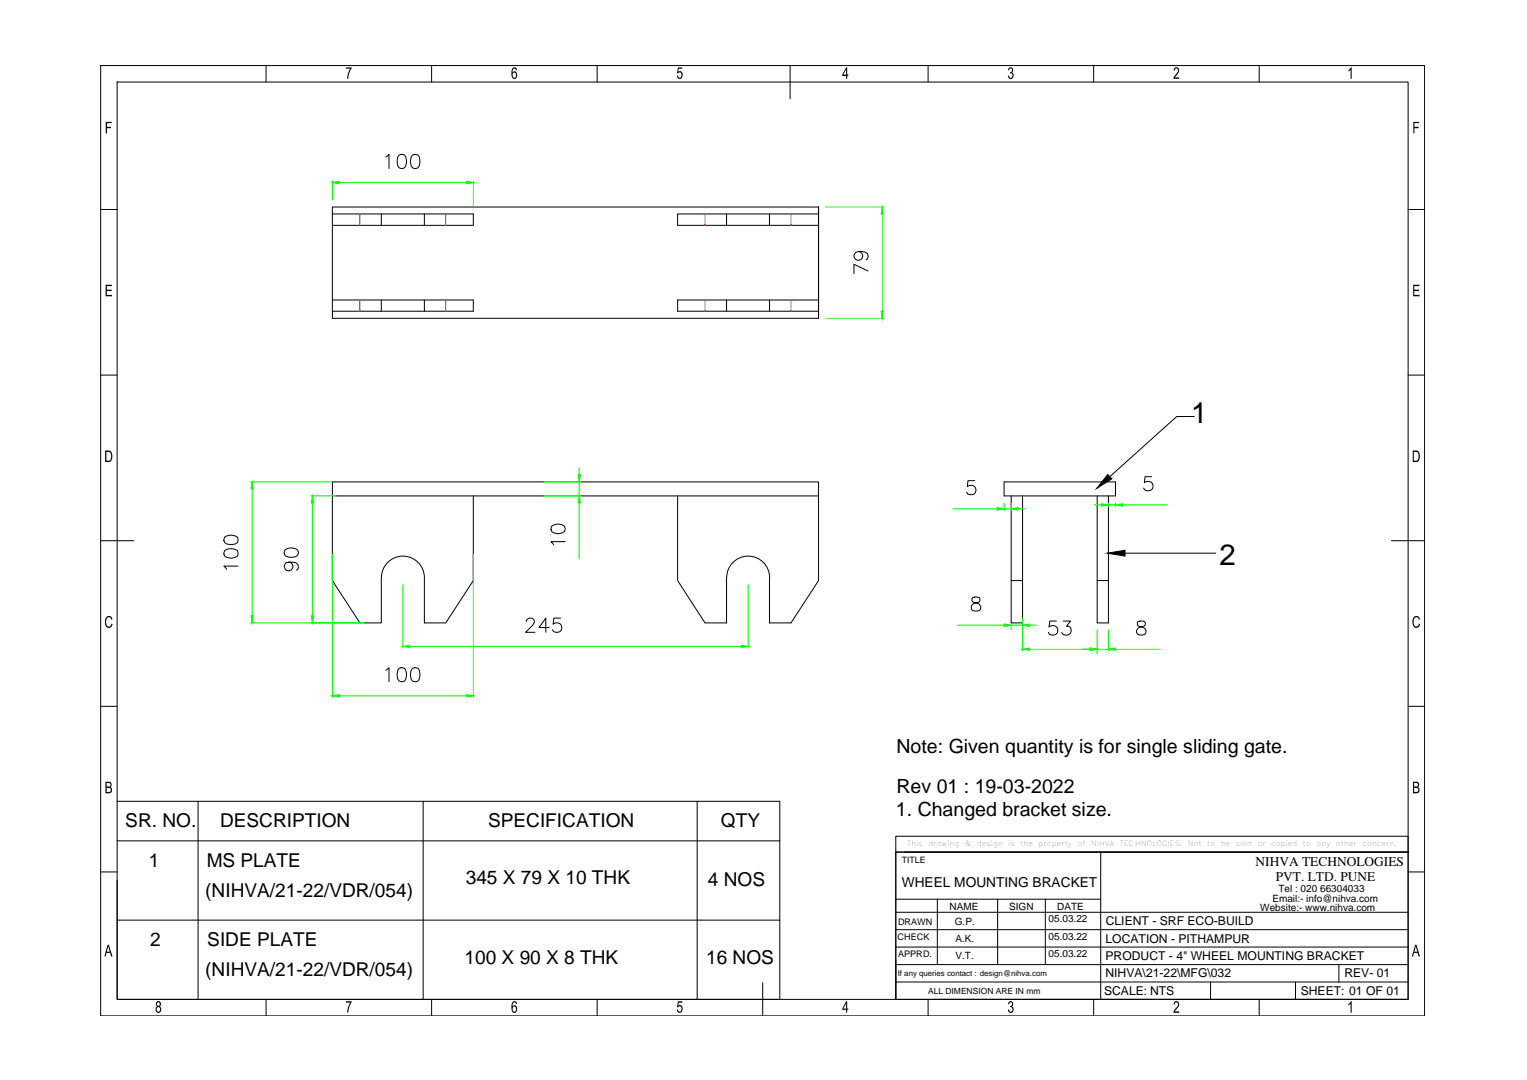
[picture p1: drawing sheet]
<svg xmlns="http://www.w3.org/2000/svg" width="420mm" height="297mm" viewBox="0 0 420 297" stroke-linecap="round" stroke-linejoin="round" font-family="sans-serif">
<!-- layer: 0 -->
<g fill="none" stroke="#000" stroke-width=".28">
<path d="M27.7 18h364.3v261.4h-364.3zM73.2 18v4.6M118.8 18v4.6M164.3 18v4.6M217.4 18v9.1M255.4 18v4.6M300.9 18v4.6M346.5 18v4.6M32.2 22.6h355.2v252.3h-355.2zM27.7 57.6h4.5M91.5 56.9h133.7v30.6h-133.7zM91.5 58.8h38.7v3.2h-38.7"/>
<path d="M104.9 58.8v3.2M106.1 43.2l.9-.7v3.9M109.8 42.6a1.25 1.25 0 0 1 1.8 .6 3.1 3.1 0 0 1-.3 2.9 1.23 1.23 0 0 1-1.9-.5 3.3 3.3 0 0 1 .4-3zM113.5 42.6a1.31 1.31 0 0 1 1.9 .6 3.3 3.3 0 0 1-.4 2.9 1.23 1.23 0 0 1-1.9-.5 3.3 3.3 0 0 1 .4-3zM116.8 58.8v3.2M199.9 58.8v3.2M211.7 58.8v3.2M225.2 58.8h-38.7v3.2h38.7M387.4 57.6h4.6M236.3 69.2a1.21 1.21 0 0 1 1 1.6 1.21 1.21 0 0 1-1.8 .5 1.21 1.21 0 0 1 0-1.9 3.3 3.3 0 0 1 3.2 .4 1.17 1.17 0 0 1-.4 1.6M238.9 74.5l-3.9-1.8v2.6M91.5 82.5h38.7v3.1h-38.7"/>
<path d="M104.9 82.5v3.1M116.8 82.5v3.1M199.9 82.5v3.1M211.7 82.5v3.1M225.2 82.5h-38.7v3.1h38.7M27.7 103.2h4.5M328.6 114.6h-4.8l-18.4 16.5M387.4 103.2h4.6M91.5 136.4h133.7M130.2 136.4v23.3l-7.5 11.6h-5.9v-12.4M186.5 136.4v23.3l7.5 11.6h5.9v-12.4M225.2 136.4v-3.9h-133.7v27.2l7.5 11.6h5.9v-12.4"/>
<path d="M225.2 136.4v23.3l-7.6 11.6h-5.9v-12.4M268.2 132.2h-1.9l-.1 1.7a1.36 1.36 0 0 1 2 0 1.36 1.36 0 0 1-.3 2 1.36 1.36 0 0 1-1.9-.6M276.3 132.5h30.6v3.9h-30.6zM278.2 136.4v34.9h3.2v-34.9M301.9 136.4v34.9h3.1v-34.9M316.9 131.1h-1.8l-.2 1.7a1.36 1.36 0 0 1 2 0 1.36 1.36 0 0 1-.2 2 1.36 1.36 0 0 1-2-.6M27.7 148.7h9.1M61.8 151.5a3 3 0 0 1 3.5 0 1.23 1.23 0 0 1-.6 1.8 3.1 3.1 0 0 1-2.9-.3l-.2-.6zM61.8 147.7a3 3 0 0 1 3.5 0 1.28 1.28 0 0 1-.6 1.9 3.2 3.2 0 0 1-2.9-.4l-.2-.5zM65.5 155.7h-3.9l.8 .9M78.4 151.3a2.95 2.95 0 0 1 3.5 0 1.23 1.23 0 0 1-.6 1.8 3.2 3.2 0 0 1-2.9-.4l-.2-.5zM79.5 154.6a1.21 1.21 0 0 1 1 1.7 1.21 1.21 0 0 1-1.9 .4 1.21 1.21 0 0 1 .2-1.9 3.6 3.6 0 0 1 3.1 .4 1.1 1.1 0 0 1-.4 1.6"/>
<path d="M116.8 158.9a5.9 5.9 0 0 0-5.9-5.9 5.9 5.9 0 0 0-5.9 5.9M151.8 144.7a2.85 2.85 0 0 1 3.5 0 1.2 1.2 0 0 1-.6 1.9 2.99 2.99 0 0 1-2.9-.4l-.2-.6zM155.5 149h-3.9l.8 .9M211.8 158.9a5.9 5.9 0 0 0-5.9-5.9 5.9 5.9 0 0 0-5.9 5.9M278.2 159.7h3.2M301.9 159.7h3.1M309.6 152.1h24.9M382.9 148.7h9.1M144.8 170.9l.4-.7 1.1-.2a.96 .96 0 0 1 .5 1.5l-2.2 2.4h2.6M151.1 172.6h-2.8l1.9-2.6v3.9M154.2 170h-1.8l-.2 1.7a1.36 1.36 0 0 1 2.1 0 1.36 1.36 0 0 1-.3 2 1.36 1.36 0 0 1-2-.5M267.6 164.4a.78 .78 0 0 0 .4 1.3 1.56 1.56 0 0 1 1.8 1.6l-.2 .4a1.55 1.55 0 0 1-2.3-.4 1.22 1.22 0 0 1 1.1-1.4l.7-.2a.81 .81 0 0 0 .4-1.3l-.6-.2z"/>
<path d="M290.7 170.8h-1.8l-.3 1.7a1.37 1.37 0 0 1 2.1-.1 1.37 1.37 0 0 1-.2 2.1 1.37 1.37 0 0 1-2-.6M292.5 170.8h2.1l-1.1 1.5a1.25 1.25 0 0 1 1.3 1.4 1.25 1.25 0 0 1-1.7 1l-.6-.2-.3-.6M313.1 171a.78 .78 0 0 0 .4 1.3 1.61 1.61 0 0 1 1.8 1.6 1.35 1.35 0 0 1-1.5 .8 1.35 1.35 0 0 1-1.1-1.3l.6-.8a2.16 2.16 0 0 0 1.8-.9v-.3a1.47 1.47 0 0 0-2-.4zM27.7 194.3h4.5M106.1 184.4l.9-.8v3.9M109.8 183.8a1.25 1.25 0 0 1 1.8 .6 3.1 3.1 0 0 1-.3 2.9 1.31 1.31 0 0 1-1.9-.5 3.3 3.3 0 0 1 .4-3zM113.5 183.8a1.31 1.31 0 0 1 1.9 .6 3.3 3.3 0 0 1-.4 2.9 1.31 1.31 0 0 1-1.9-.5 3.3 3.3 0 0 1 .4-3zM387.4 194.3h4.6M27.7 239.8h4.5M32.2 220.4h182.4v54.5h-182.4v-32.8M32.2 231.3h182.4M54.5 220.4v54.5"/>
<path d="M116.4 220.4v54.5M191.8 220.4v54.5M246.5 230h140.9v4.4h-140.9zM246.5 234.4h140.9v40.5h-140.9zM246.5 234.4v40.5M248.9 234.4h138.5M302.9 234.4v40.5M387.4 239.8h4.6M32.2 253.1h182.4M246.5 255.7h140.9M246.5 250.9h140.9M246.5 247.3h56.4"/>
<path d="M257.9 247.3v18M274.5 247.3v18M287.6 247.3v18M73.2 274.9v4.5M118.8 274.9v4.5M164.3 274.9v4.5M209.9 270.3v9.1M246.5 265.3h140.9M246.5 260.5h140.9M246.5 270.1h140.9M255.4 274.9v4.5M257.1 274.9h130.3"/>
<path d="M300.9 274.9v4.5M333.1 270.1v4.8M346.5 274.9v4.5M356.5 270.1v4.8M368.4 265.3v4.8"/>
</g>
<path d="M99 58.8v3.2M122.7 58.8v3.2M194 58.8v3.2M217.6 58.8v3.2M99 82.5v3.1M122.7 82.5v3.1M194 82.5v3.1M217.6 82.5v3.1" fill="none" stroke="#f0f" stroke-width=".28"/>
<g fill="none" stroke="#0f0" stroke-width=".28">
<path d="M91.5 49.7v5.3M93.4 50.2h34.9M130.2 49.7v7.2M227.1 56.9h16.1M242.8 58.8v26.8M227.1 87.5h16.1M68.9 132.5h22.2M69.4 134.5v34.9M85.5 136.4h6.9M86 138.3v31.1M149.6 136.4h10.3M149.6 132.5h10.3"/>
<path d="M159.4 128.7v1.9M159.4 132.5v3.9M159.4 138.3v15.5M262.1 140h12.3M276.3 138.3v2.2M276.3 140h1.9M278.2 138.3v2.2M280.2 140h1.9M301.1 138.9h1.9M305 138.3v1.1M305 138.9h1.9M306.9 138.3v1.1"/>
<path d="M308.9 138.9h12.3M91.5 152.5v39.4M130.2 152.5v39.4M68.9 171.3h31.1M110.8 160.8v17.5M112.8 177.8h91.1M205.8 160.8v17.5M263.4 172h12.9M278.2 172.4v.8M278.2 172h3.2M281.4 170v9M283.3 172h1.9"/>
<path d="M283.3 178.6h16.6M301.9 173.2v6.6M301.9 178.6h3.1M305 173.2v5.8M306.9 178.6h12.3M93.4 191.4h34.9"/>
</g>
<g fill="#0f0" stroke="#0f0" stroke-width=".28">
<path d="M242.4 85.6h.6l-.2 1.9z"/>
<path d="M242.8 56.9l.2 1.9h-.6z"/>
<path d="M91.5 50.2l1.9-.3v.6z"/>
<path d="M128.3 49.9l1.9 .3-1.9 .3z"/>
<path d="M281.4 172l1.9-.4v.7z"/>
<path d="M276.3 171.6l1.9 .4-1.9 .3z"/>
<path d="M281.4 178.6l1.9-.4v.7z"/>
<path d="M299.9 178.2l2 .4-2 .3z"/>
<path d="M305 178.6l1.9-.4v.7z"/>
<path d="M303 138.6l2 .3-2 .3z"/>
<path d="M306.9 138.9l2-.3v.6z"/>
<path d="M278.2 140l2-.4v.7z"/>
<path d="M274.4 139.6l1.9 .4-1.9 .3z"/>
<path d="M85.7 169.4h.6l-.3 1.9z"/>
<path d="M86 136.4l.3 1.9h-.6z"/>
<path d="M91.5 191.4l1.9-.3v.6z"/>
<path d="M128.3 191.1l1.9 .3-1.9 .3z"/>
<path d="M159.1 130.6h.6l-.3 1.9z"/>
<path d="M159.4 136.4l.3 1.9h-.6z"/>
<path d="M69.1 169.4h.6l-.3 1.9z"/>
<path d="M69.4 132.5l.3 2h-.6z"/>
<path d="M110.8 177.8l2-.3v.6z"/>
<path d="M203.9 177.5l1.9 .3-1.9 .3z"/>
</g>
<g fill="#000">
<path d="M95.2 18.5h1.5l-.6 1.7-.3 1.5h-.3l.1-.9 .8-1.9h-1.2zM29.1 33.5h1.6v.4h-1.3v1h1.1v.4h-1.1v1.4h-.3zM186.5 18.5h1.2v.4h-1l-.1 .9 .3-.2h.5l.4 .9-.2 .9-.4 .3h-.5l-.4-.6-.1-.3h.3l.2 .4 .3 .2 .5-.5-.2-.9-.4-.1-.3 .3h-.3zM277.6 18.7l.2-.2 .8 .2 .2 .4-.1 .6a.24 .24 0 0 0-.2 .3 .24 .24 0 0 0 .3 .2l.1 .7-.3 .6-.5 .3-.5-.3-.3-.7h.3l.2 .5 .4 .1 .3-.2 .1-.5-.3-.5h-.4v-.4l.5-.2v-.6l-.4-.2-.3 .6-.3-.1zM323.3 18.6l.7-.1 .5 .7-.2 .7-1 1.4h1.2v.4h-1.7l.2-.5 1.2-1.8-.1-.3-.3-.3-.5 .2-.1 .4h-.3zM371.7 18.5h.2v3.2h-.3v-2.5l-.6 .4v-.3zM388.9 33.5h1.6v.4h-1.3v1h1.1v.4h-1.1v1.4h-.3zM29.1 78.3h1.7v.4h-1.4v1h1.3v.4h-1.3v1h1.4v.4h-1.7zM388.8 78.3h1.8v.4h-1.5v1h1.4v.4h-1.4v1h1.5v.4h-1.8zM29.2 169.8l.4-.3 .6-.1 .7 .7 .1 .2-.4 .1-.3-.6h-.4l-.5 .2-.2 .5 .1 1.2 .4 .6h.5l.5-.8 .3 .1-.3 .7-.5 .4-.7-.1-.4-.5-.2-1.5zM389 169.8l.5-.4h.5l.6 .6 .1 .3-.3 .1-.3-.6h-.5l-.6 .6v1.1l.4 .8h.6l.4-.8 .4 .1-.3 .7-.5 .4-.8-.1-.4-.6-.2-1.4zM95.2 275.4h1.5l-.6 1.7-.3 1.4h-.3l.1-.8 .8-1.9h-1.2z"/>
<path d="M186.5 275.4h1.2v.4h-1l-.1 .8 .4-.2 .5 .1 .3 .9-.2 .9-.6 .3-.6-.3-.2-.6h.3l.2 .5 .4 .1 .4-.4v-.7l-.3-.4-.9 .2zM277.6 275.5l.7-.2 .5 .7-.1 .5-.3 .3 .4 .3 .1 .7-.2 .5-.5 .3-.5-.1-.4-.8 .3-.1 .4 .7 .5-.3v-.8l-.6-.2v-.3l.5-.2 .1-.5-.2-.3h-.3l-.3 .5h-.3zM323.2 275.5l.7-.2 .4 .4v1.1l-1 1.4h1.2v.4h-1.7l.3-.7 1.1-1.6-.3-.6-.5 .1-.2 .5h-.3zM371.7 275.3h.2v3.3h-.3v-2.5l-.6 .4v-.4z"/>
<path d="M141.1 18.6l.8-.1 .4 .7-.3 .1-.2-.4-.3-.1-.5 .7v.5l.7-.4 .5 .5v1.1l-.5 .5-.5-.1-.4-.6-.1-1.5zM141.2 20.1l-.1 .9 .2 .3 .3 .1 .4-.4v-.6l-.3-.4z"/>
<path d="M232.8 18.5h.3v2h.3v.4h-.3v.8h-.3v-.8h-1.1v-.4zM232.8 19.1l-.8 1.4h.8z"/>
<path d="M28.9 123.9l1.4 .1 .5 .6 .1 1.5-.3 .7-.4 .2-1.3 .1zM29.3 124.3v2.4h.8l.4-.6v-1.2l-.3-.6z"/>
<path d="M388.7 123.9l1.3 .1 .5 .5 .2 1.4-.3 .8-.4 .3-1.3 .1zM389 124.3v2.4h.9l.4-.7v-1.2l-.4-.5z"/>
<path d="M29 215h1.2l.5 .4v.6l-.3 .5 .4 .4v.6l-.5 .6-1.3 .1zM29.4 215.3v1l1-.1-.2-.8zM29.4 216.7v1.1h.8l.3-.2-.2-.8z"/>
<path d="M388.8 215l1.4 .1 .3 .6-.1 .5a.3 .3 0 0 0-.2 .3 .3 .3 0 0 0 .3 .3l.1 .8-.2 .4-.5 .2h-1.1zM389.1 215.3v1l1-.1v-.7zM389.1 216.7v1.1l1-.1 .2-.3-.1-.6z"/>
<path d="M29.6 259.8h.3l1.1 3.3h-.4l-.3-1h-1l-.2 1h-.4zM29.8 260.2l-.4 1.5h.8z"/>
<path d="M43.1 275.5l.3-.2 .6 .1 .3 .4-.1 .7a.28 .28 0 0 0-.2 .3 .28 .28 0 0 0 .2 .3l.2 .3-.1 .7-.3 .4-.6 .1-.6-.7 .1-.9a.26 .26 0 0 0 .3-.2 .26 .26 0 0 0-.2-.3l-.1-.6zM43.2 276.2a.45 .45 0 0 0 .9 0 .45 .45 0 0 0-.9 0zM43.4 277l-.3 .8 .3 .4 .3 .1 .3-.4v-.6l-.3-.3z"/>
<path d="M141 275.6l.4-.3 .4 .1 .5 .7h-.3l-.3-.4h-.3l-.4 .6v.6l.2-.3 .5-.1 .5 .4v1.1l-.5 .6-.6-.2-.3-.6-.1-1.4zM141.3 276.9l-.2 .3v.6l.2 .4 .4 .1 .3-.4v-.5l-.3-.5z"/>
<path d="M232.8 275.3h.3v2.1h.3v.3h-.3v.8h-.3v-.8h-1.1v-.3zM232.8 276l-.8 1.4h.8z"/>
<path d="M389.4 259.8h.3l1 3.3h-.4l-.2-1h-1l-.3 1h-.3zM389.6 260.2l-.5 1.5h.9z"/>
</g>
<path d="M304.8 130.5l1.1 1.2-4.1 2.6zM304.7 152.1l4.9-.8v1.7z" fill="#000" stroke="#000" stroke-width=".28"/>
<g font-size="8.1">
<text x="327.7" y="116.3">1</text>
<text x="335.5" y="155.5">2</text>
</g>
<g font-size="5.4">
<text x="246.7" y="207">Note: Given quantity is for single sliding gate.</text>
<text x="246.7" y="218">Rev 01 : 19-03-2022</text>
<text x="246.5" y="224.5">1. Changed bracket size.</text>
</g>
<g font-size="5.2">
<text x="34.5" y="227.5">SR. NO.</text>
<text x="60.6" y="227.5">DESCRIPTION</text>
<text x="134.3" y="227.5">SPECIFICATION</text>
<text x="198.3" y="227.5">QTY</text>
<text x="40.9" y="238.4">1</text>
<text x="56.9" y="238.5">MS PLATE</text>
<text x="128.2" y="243.2">345 X 79 X 10 THK</text>
<text x="194.8" y="243.7">4 NOS</text>
<text x="56.5" y="246.8">(NIHVA/21-22/VDR/054)</text>
<text x="41.3" y="260.2">2</text>
<text x="57" y="260.3">SIDE PLATE</text>
<text x="56.5" y="268.6">(NIHVA/21-22/VDR/054)</text>
<text x="127.8" y="265">100 X 90 X 8 THK</text>
<text x="194.3" y="265.3">16 NOS</text>
</g>
<text font-size="3.8" x="248.1" y="243.9">WHEEL MOUNTING BRACKET</text>
<g font-size="3.7">
<text x="345.5" y="238.3">NIHVA TECHNOLOGIES</text>
<text x="351" y="242.4">PVT. LTD. PUNE</text>
</g>
<g font-size="3.3">
<text x="304.3" y="254.5">CLIENT - SRF ECO-BUILD</text>
<text x="304.2" y="259.2">LOCATION - PITHAMPUR</text>
<text x="304.2" y="268.8">NIHVA\21-22\MFG\032</text>
<text x="304.2" y="264">PRODUCT - 4&quot; WHEEL MOUNTING BRACKET</text>
<text x="369.9" y="268.8">REV- 01</text>
<text x="303.8" y="273.6">SCALE: NTS</text>
<text x="357.9" y="273.6">SHEET: 01 OF 01</text>
</g>
<g font-size="2.8">
<text x="351.8" y="245.2">Tel : 020 66304033</text>
<text x="261.3" y="250.2">NAME</text>
<text x="277.7" y="250.2">SIGN</text>
<text x="290.9" y="250.2">DATE</text>
<text x="346.8" y="250.6">Website:- www.nihva.com</text>
<text x="350.1" y="248">Email:- info@nihva.com</text>
<text x="262.7" y="254.3">G.P.</text>
<text x="288.5" y="253.6">05.03.22</text>
<text x="262.9" y="259.1">A.K.</text>
<text x="262.9" y="263.9">V.T.</text>
<text x="288.5" y="258.4">05.03.22</text>
<text x="288.5" y="263.2">05.03.22</text>
</g>
<g font-size="2.5">
<text x="247.1" y="254.3">DRAWN</text>
<text x="247" y="258.6">CHECK</text>
<text x="247.1" y="263.3">APPRD.</text>
</g>
<text font-size="2.4" x="248.1" y="237.4">TITLE</text>
<text font-size="2.3" x="255.4" y="273.3">ALL DIMENSION ARE IN mm</text>
<text font-size="2.2" x="247" y="268.3">If any queries contact : design@nihva.com</text>
<g font-size="2">
<text x="249.7" y="232.7">This</text>
<text x="255.5" y="232.7">drawing</text>
<text x="265.5" y="232.7">&amp;</text>
<text x="268.8" y="232.7">design</text>
<text x="277.4" y="232.7">is</text>
<text x="280.7" y="232.7">the</text>
<text x="285.7" y="232.7">property</text>
<text x="296.5" y="232.7">of</text>
<text x="300.2" y="232.7">NIHVA</text>
<text x="308" y="232.7">TECHNOLOGIES.</text>
<text x="326.9" y="232.7">Not</text>
<text x="332.2" y="232.7">to</text>
<text x="335.9" y="232.7">be</text>
<text x="340" y="232.7">sold</text>
<text x="346" y="232.7">or</text>
<text x="349.8" y="232.7">copied</text>
<text x="358.5" y="232.7">to</text>
<text x="362.2" y="232.7">any</text>
<text x="367.6" y="232.7">other</text>
<text x="374.9" y="232.7">concern.</text>
</g>
</svg>
